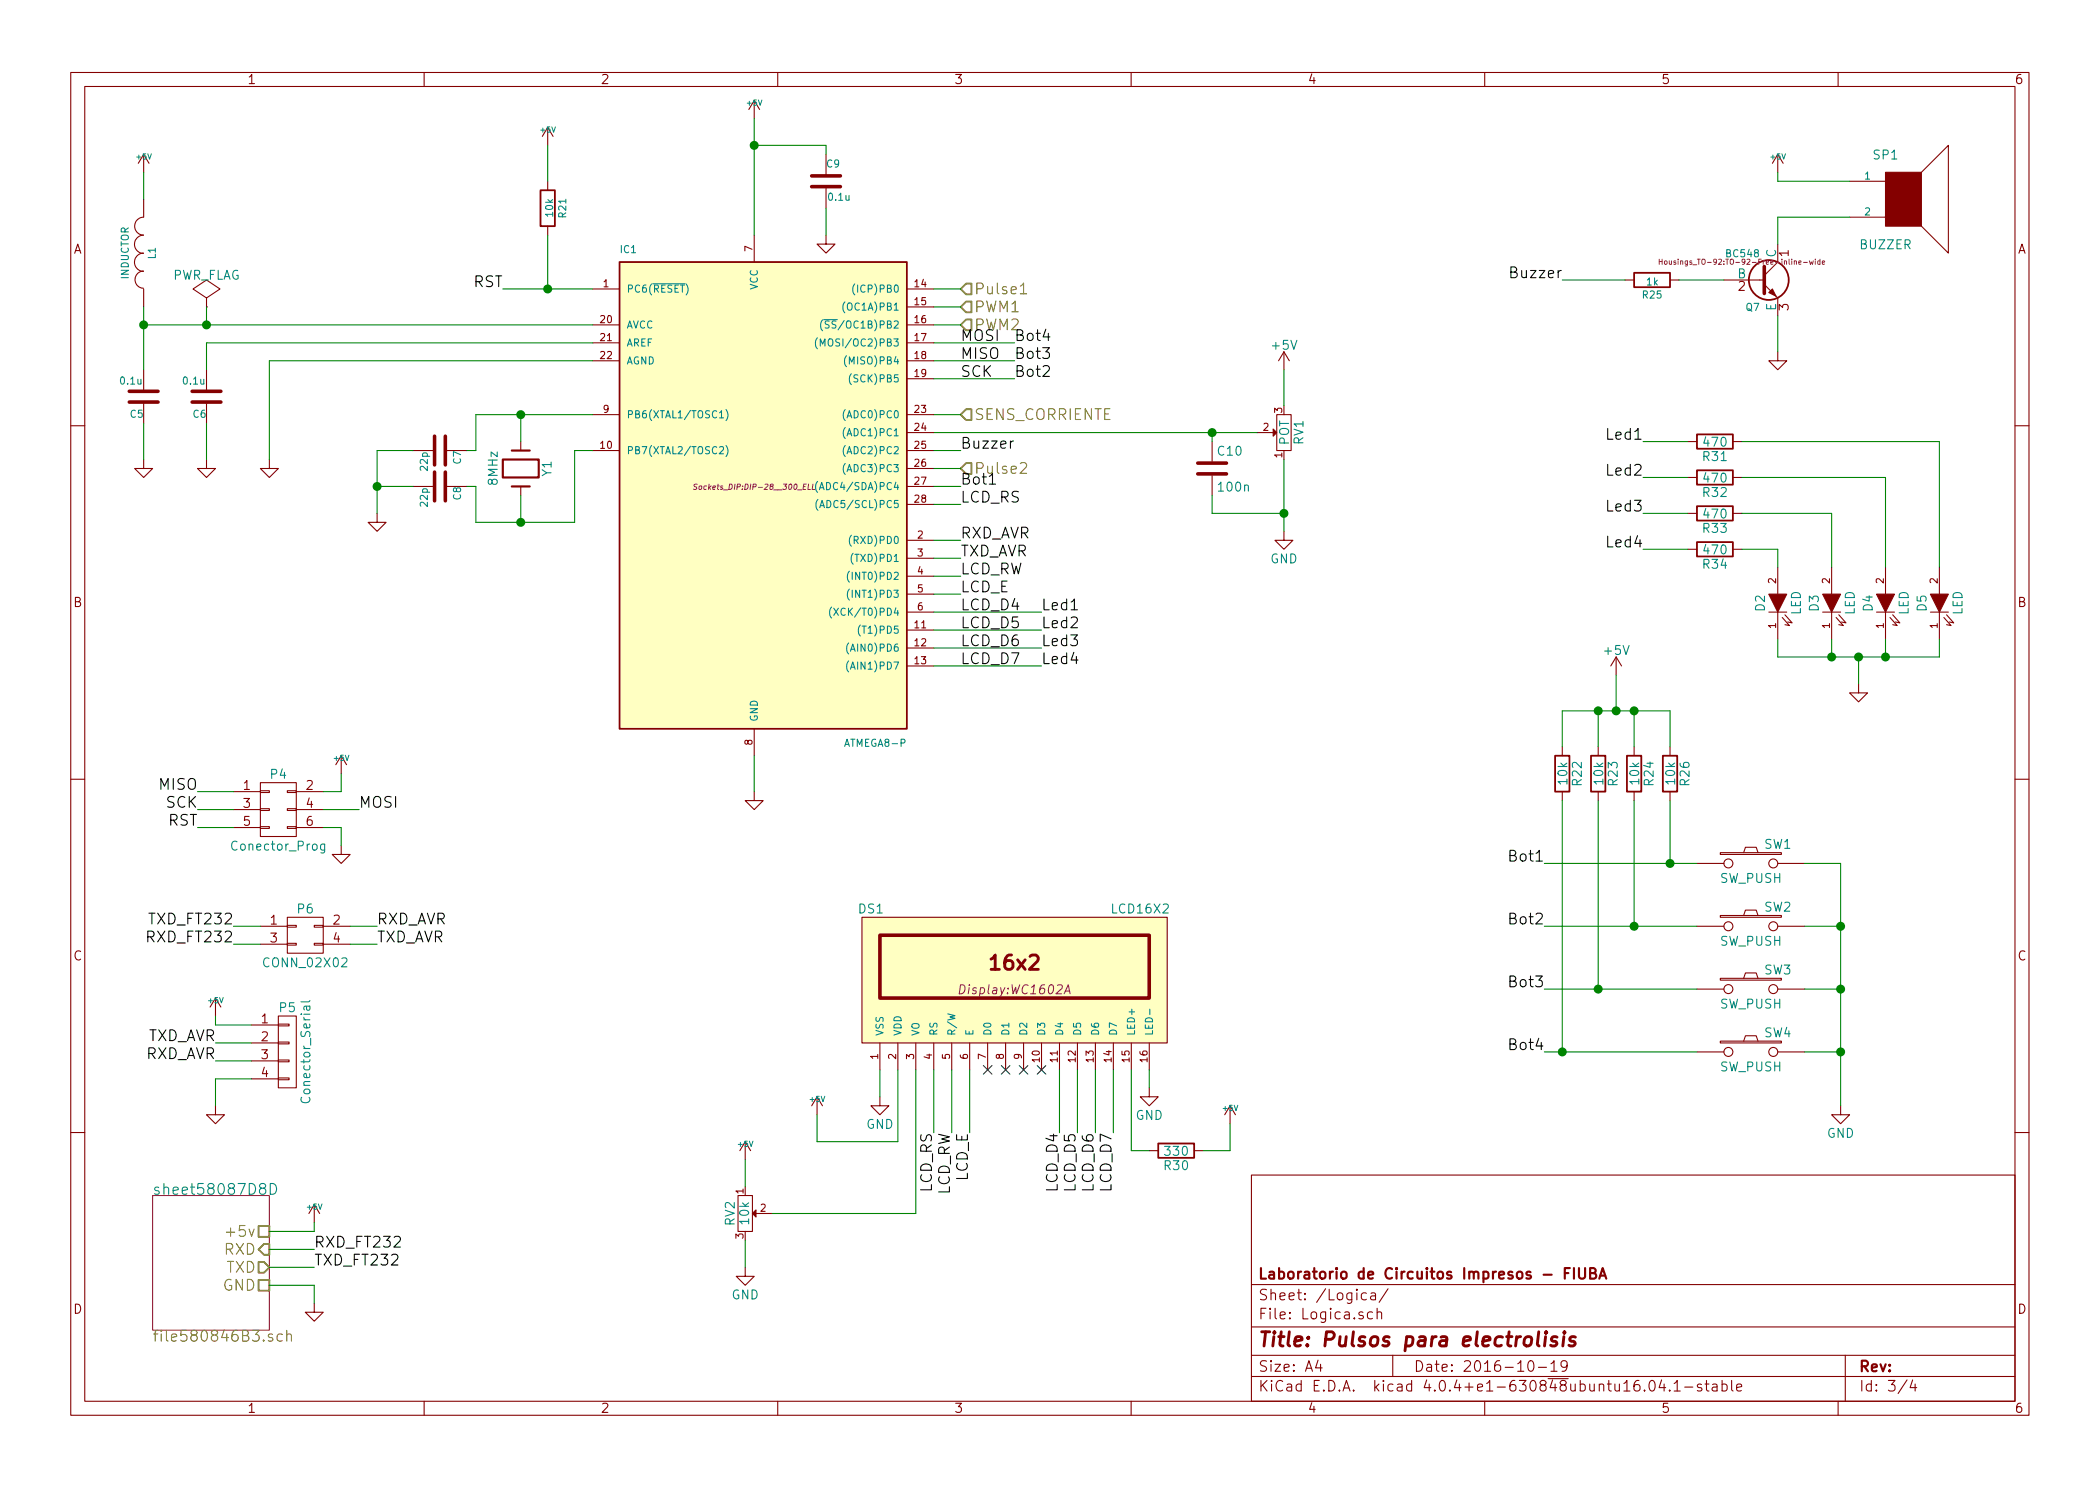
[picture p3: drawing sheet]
<svg xmlns="http://www.w3.org/2000/svg" width="297mm" height="210mm" viewBox="0 0 297 210" stroke-linecap="round" stroke-linejoin="round" font-family="sans-serif">
<g fill="none" stroke="#840000" stroke-width=".15">
<path d="M10 10.3h277v189.9h-277zM12 12.2h273v186.1h-273zM60 10.3v1.9M77.5 18v2.6M77.5 18l-.8 1.3M77.5 18l.7 1.3M106.7 14.2v2.6M106.7 14.2l-.8 1.3M106.7 14.2l.7 1.3M110 10.3v1.9M160 10.3v1.9M210 10.3v1.9"/>
<path d="M260 10.3v1.9M20.3 30.7a1.27 1.27 0 0 0-1.3 1.3 1.27 1.27 0 0 0 1.3 1.3 1.3 1.3 0 0 0-1.3 1.3 1.3 1.3 0 0 0 1.3 1.3M20.3 35.8a1.3 1.3 0 0 0-1.3 1.3 1.3 1.3 0 0 0 1.3 1.3M20.3 38.3a1.22 1.22 0 0 0-1.2 1.3 1.22 1.22 0 0 0 1.2 1.2M20.3 21.8v2.6M20.3 28.2v2.5M20.3 21.8l-.7 1.3M20.3 21.8l.8 1.3M77.5 25.6v1.3M77.5 32v1.3M106.7 33.3v3.8M116.8 33.3v1.2h1.3l-1.3 1.3-1.2-1.3h1.2"/>
<path d="M116.8 21.8v2.8M116.8 26.7v2.8M229.9 39.6h1.2M236.2 39.6h1.3M243.8 39.6h5.8M251.5 21.8l-.8 1.3M251.5 21.8v2.6M251.5 34.5v2.6l-1.9 1.9M251.5 21.8l.7 1.3M261.6 25.6h5.1M261.6 30.7h5.1M271.8 24.4l3.8-3.8v15.2l-3.8-3.8"/>
<path d="M20.3 40.9v2.5M20.3 52.3v2.8M20.3 57.1v2.8M29.2 43.4h.1M29.2 42.2l1.9-1.3-1.9-1.3-1.9 1.3 1.9 1.3v1.2M29.2 52.3v2.8M29.2 57.1v2.8M83.8 40.9h3.8M83.8 58.7h3.8M83.8 46h3.8M83.8 48.5h3.8M83.8 51h3.8"/>
<path d="M128.3 40.9h3.8M128.3 58.7h3.8M128.3 46h3.8M128.3 48.5h3.8M128.3 51h3.8M128.3 43.4h3.8M128.3 53.6h3.8M180.6 58.7h2v5h-2zM181.6 49.8l-.8 1.2M181.6 49.8v2.5M181.6 49.8l.8 1.2M249.6 40.3l1.9 1.9v2.5"/>
<path d="M251.5 49.8v1.2h1.2l-1.2 1.3-1.3-1.3h1.3M10 60.2h2M20.3 65v1.3h1.3l-1.3 1.3-1.3-1.3h1.3M29.2 65v1.3h1.3l-1.3 1.3-1.3-1.3h1.3M38.1 65v1.3h1.3l-1.3 1.3-1.3-1.3h1.3M53.3 72.6v1.3h1.3l-1.3 1.3-1.2-1.3h1.2M58.4 63.7h2.8M58.4 68.8h2.8M63.2 63.7h2.8M63.2 68.8h2.8M73.7 62.5v1.2M73.7 68.8v1.3"/>
<path d="M83.8 63.7h3.8M128.3 61.2h3.8M128.3 76.4h3.8M128.3 79h3.8M128.3 63.7h3.8M128.3 66.3h3.8M128.3 68.8h3.8M128.3 71.4h3.8M171.4 62.5v2.8M171.4 67.3v2.8M177.8 61.2h2.5M181.6 75.2v1.2h1.3l-1.3 1.3-1.3-1.3h1.3"/>
<path d="M181.6 63.7v1.3M238.8 62.5h1.2M238.8 67.6h1.2M238.8 72.6h1.2M238.8 77.7h1.2M245.1 62.5h1.3M245.1 67.6h1.3M245.1 72.6h1.3M245.1 77.7h1.3M285 60.2h2M128.3 81.5h3.8M128.3 84.1h3.8"/>
<path d="M128.3 86.6h3.8M128.3 89.1h3.8M128.3 91.7h3.8M128.3 94.2h3.8M228.6 93l-.8 1.2M228.6 93v2.5M228.6 93l.8 1.2M250.2 86.6h2.5M251.5 80.3v3.8M251.5 86.6v3.8M252.1 87.4l1 1.1-.6-.1M252.5 87l1 1.1-.6-.1"/>
<path d="M257.8 86.6h2.5M259.1 80.3v3.8M259.1 86.6v3.8M259.7 87.4l1 1.1-.6-.1M260.1 87l1 1.1-.6-.1M262.9 96.8v1.2h1.3l-1.3 1.3-1.3-1.3h1.3M265.4 86.6h2.6M266.7 80.3v3.8M266.7 86.6v3.8M267.3 87.4l1.1 1.1-.7-.1M267.7 87l1 1.1-.6-.1M273 86.6h2.6"/>
<path d="M274.3 80.3v3.8M274.3 86.6v3.8M275 87.4l1 1.1-.7-.1M275.3 87l1.1 1.1-.7-.1M10 110.3h2M33 112h3.8M33 114.5h3.8M33 117.1h3.8M36.8 117h1.3v.2h-1.3zM36.8 114.4h1.3v.3h-1.3zM36.8 111.9h1.3v.2h-1.3zM36.8 110.7h5.1v7.7h-5.1z"/>
<path d="M40.6 117h1.3v.2h-1.3zM40.6 114.4h1.3v.3h-1.3zM40.6 111.9h1.3v.2h-1.3zM41.9 112h3.8M41.9 114.5h3.8M41.9 117.1h3.8M48.3 119.6v1.3h1.2l-1.2 1.3-1.3-1.3h1.3M48.3 106.9l-.8 1.3M48.3 106.9v2.6M48.3 106.9l.7 1.3M106.7 112v1.3h1.2l-1.2 1.2-1.3-1.2h1.3M106.7 103.1v3.8"/>
<path d="M221 105.7v1.2M221 112v1.3M226.1 105.7v1.2M226.1 112v1.3M231.1 105.7v1.2M231.1 112v1.3M236.2 105.7v1.2M236.2 112v1.3M285 110.3h2M36.8 131.1h3.8M36.8 133.6h3.8M40.6 133.5h1.3v.2h-1.3z"/>
<path d="M40.6 130.9h1.3v.3h-1.3zM40.6 129.8h5.1v5.1h-5.1zM44.4 133.5h1.3v.2h-1.3zM44.4 130.9h1.3v.3h-1.3zM45.7 131.1h3.8M45.7 133.6h3.8M121.9 129.8h43.2v17.8h-43.2zM240 131.1h3.8M240 122.2h3.8M240 139.9h3.8M243.3 120.6h8.7v.3h-8.7zM243.3 129.5h8.7v.3h-8.7z"/>
<path d="M243.3 138.4h8.7v.3h-8.7zM246.6 120.6l.3-.7h1.5l.3 .7M246.6 129.5l.3-.7h1.5l.3 .7M246.6 138.4l.3-.7h1.5l.3 .7M251.5 131.1h3.8M251.5 122.2h3.8M251.5 139.9h3.8M30.5 156.5v1.2h1.2l-1.2 1.3-1.3-1.3h1.3M30.5 141.2l-.8 1.3M30.5 141.2v2.6M30.5 141.2l.7 1.3M35.6 145h3.8"/>
<path d="M35.6 147.6h3.8M35.6 150.1h3.8M35.6 152.6h3.8M39.4 152.5h1.5v.3h-1.5zM39.4 150h1.5v.2h-1.5zM39.4 147.4h1.5v.3h-1.5zM39.4 144.9h1.5v.3h-1.5zM39.4 143.8h2.5v10.1h-2.5zM115.6 155.2l-.8 1.3M115.6 155.2v2.5M115.6 155.2l.7 1.3M124.5 155.2v1.3h1.2l-1.2 1.2-1.3-1.2h1.3"/>
<path d="M124.5 147.6v3.8M127 147.6v3.8M129.5 147.6v3.8M132.1 147.6v3.8M134.6 147.6v3.8M137.2 147.6v3.8M139.7 147.6v3.8M142.2 147.6v3.8M144.8 147.6v3.8M147.3 147.6v3.8M149.9 147.6v3.8M152.4 147.6v3.8"/>
<path d="M154.9 147.6v3.8M157.5 147.6v3.8M160 147.6v3.8M162.6 153.9v1.3h1.2l-1.2 1.3-1.3-1.3h1.3M162.6 147.6v3.8M174 156.5l-.8 1.2M174 156.5v2.5M174 156.5l.8 1.2M240 148.8h3.8M243.3 147.3h8.7v.3h-8.7zM246.6 147.3l.3-.7h1.5l.3 .7M251.5 148.8h3.8"/>
<path d="M260.3 156.5v1.2h1.3l-1.3 1.3-1.2-1.3h1.2M10 160.2h2M44.4 170.4l-.7 1.3M44.4 170.4v2.6M44.4 170.4l.8 1.3M104.4 169.2h2v5h-2zM105.4 179.3v1.3h1.3l-1.3 1.3-1.3-1.3h1.3M105.4 161.5v2.6M105.4 167.9v1.3M105.4 161.5l-.8 1.3M105.4 161.5l.8 1.3M106.7 171.7h2.5"/>
<path d="M162.6 162.8h1.2M168.9 162.8h1.3M177 166.3h108v32h-108zM285 160.2h2M44.4 184.4v1.3h1.3l-1.3 1.2-1.2-1.2h1.2M60 198.3v1.9M110 198.3v1.9M160 198.3v1.9M177 194.8h108M177 191.8h108M177 187.8h108M177 181.8h108"/>
<path d="M186.4 192.5l-.3 1h.9M186.8 193v1M193.3 183l-.5-.1-.2 .3v.6l.2 .1 .5-.1M193.9 183l.2-.1 .4 .1 .1 .9M194.1 185.7l-.4-.1-.3 .3 .1 .6 .2 .1 .4-.1M194.6 183.3l-.5 .1-.2 .2v.2l.2 .1 .5-.1M194.8 185.7a.38 .38 0 0 1 .6 .1v.8M194.8 185.1v1.5M196.3 182.3l-1.2 2M197 191.8v3M210 198.3v1.9M216.3 192.7a.35 .35 0 0 1 .3-.2 .35 .35 0 0 1 .3 .3 .77 .77 0 0 1-.4 1.2 .9 .9 0 0 1-.2-1.3z"/>
<path d="M217.6 193.5h1.1M219.4 193l.4-.5v1.5M219.4 194h.8M221.7 193.2l-.3 .3h-.3l-.3-.3v-.4l.2-.2 .4-.1 .2 .2a1.19 1.19 0 0 1-.2 1.2l-.4 .1M233.4 195.5a.35 .35 0 0 1 .4-.2 .35 .35 0 0 1 .2 .3 .77 .77 0 0 1-.4 1.2 .9 .9 0 0 1-.2-1.3zM235 195.2l-.3 1.1h.9M235.4 195.8v1M236.2 196.7v.1l-.1-.1h.1v.1M236.8 195.8l.4-.5v1.5M236.8 196.8h.9M238.3 196.3h1.1M240.7 195.9a.37 .37 0 0 0-.6 .1v.1a.54 .54 0 0 0 .6 .3v.1v.2l-.2 .1-.4-.1"/>
<path d="M241.2 195.8h.5M241.4 195.3v1.3l.2 .2h.1M242.2 195.9l.2-.1 .4 .1 .1 .9M242.9 196.2l-.5 .1-.2 .2v.2l.2 .1 .5-.1M243.6 195.9a.48 .48 0 0 1 .6 .1l.1 .1-.1 .6a.48 .48 0 0 1-.6 0M243.6 195.3v1.5M244.9 195.3v1.3l.2 .2M245.6 196.3l.8-.1-.1-.3-.4-.1-.3 .2 .1 .7 .2 .1 .4-.1M260 198.3v1.9M261 191.8v6.5M269.7 195.2l-1.2 2M270.5 195.2l-.3 1.1h.9"/>
<path d="M270.9 195.8v1"/>
<circle cx="244.5" cy="122.2" r=".63"/>
<circle cx="244.5" cy="131.1" r=".63"/>
<circle cx="244.5" cy="139.9" r=".63"/>
<circle cx="250.8" cy="122.2" r=".63"/>
<circle cx="250.8" cy="139.9" r=".63"/>
<circle cx="250.8" cy="131.1" r=".63"/>
<circle cx="244.5" cy="148.8" r=".63"/>
<circle cx="250.8" cy="148.8" r=".63"/>
</g>
<path d="M218.6 189.1l-.1 1.3M218.7 188.4l-.1 .1 .1 .1 .1-.1-.1-.1v.2M220.2 189.2l-.4-.1-.2 .1-.2 .3 .3 .3 .4 .1 .1 .3-.1 .1-.2 .1-.6-.1M221.2 189.1l-.1 1.3M221.3 188.4l-.1 .1 .1 .1 .1-.1-.1-.1v.2M222.8 189.2l-.4-.1-.2 .1-.2 .3 .3 .3 .4 .1 .1 .3-.1 .1-.2 .1-.6-.1" fill="none" stroke="#840000" stroke-width=".41"/>
<path d="M71.1 65h5.1v2.6h-5.1zM72.4 63.7h2.5M72.4 68.8h2.5M222 179.4h-.7v1.5M222.6 179.4v1.5M223.3 179.4v1.2l.3 .3h.3l.3-.3v-1.2M221.3 180.1h.5M224.9 180.1h.7a.35 .35 0 0 0 .1-.4 .35 .35 0 0 0-.3-.3h-.5v1.5h.6a.4 .4 0 0 0 .3-.4 .4 .4 0 0 0-.4-.4M226.2 180.9l.5-1.5 .5 1.5M226.3 180.5h.8" fill="none" stroke="#840000" stroke-width=".3"/>
<path d="M135.9 46l.8-.8h.7v1.5h-.7zM136.7 42.7h.7v1.5h-.7l-.8-.8zM136.7 40.1h.7v1.6h-.7l-.8-.8zM136.7 57.9h.7v1.5h-.7l-.8-.7zM135.9 66.3l.8-.8h.7v1.6h-.7zM36.6 178.6h.7l.8 .7-.8 .8h-.7zM36.6 173.5h1.5v1.5h-1.5zM37.3 176h.8v1.5h-.8l-.7-.7zM36.6 181.1h1.5v1.5h-1.5z" fill="none" stroke="#848400" stroke-width=".25"/>
<g fill="none" stroke="#008400" stroke-width=".15">
<path d="M106.7 16.8v16.5M20.3 24.4v3.8M77.5 20.6v5M77.5 33.3v7.6M106.7 20.6h10.1v1.2M116.8 29.5v3.8M221 39.6h8.9M237.5 39.6h6.3M251.5 24.4v1.2h10.1M261.6 30.7h-10.1v3.8M20.3 46h63.5M20.3 43.4v8.9"/>
<path d="M20.3 59.9v5.1M29.2 43.4v2.6M29.2 59.9v5.1M71.1 40.9h12.7M73.7 58.7v3.8M83.8 48.5h-54.6v3.8M83.8 51h-45.7v14M83.8 58.7h-16.5v5h-1.3M132.1 43.4h3.8M132.1 46h3.8M132.1 48.5h11.4M132.1 51h11.4"/>
<path d="M132.1 58.7h3.8M132.1 40.9h3.8M132.1 53.6h11.4M181.6 52.3v5.1M251.5 44.7v5.1M53.3 68.8h5.1M58.4 63.7h-5.1v8.9M73.7 70.1v3.8M83.8 63.7h-2.5v10.2h-14v-5.1h-1.3M132.1 61.2h45.7M132.1 63.7h3.8M132.1 68.8h3.8"/>
<path d="M132.1 79h3.8M132.1 76.4h3.8M132.1 71.4h3.8M132.1 66.3h3.8M171.4 61.2v1.3M171.4 70.1v2.5h10.2M181.6 65v10.2M232.4 72.6h6.4M232.4 77.7h6.4M232.4 67.6h6.4M232.4 62.5h6.4M246.4 72.6h12.7v7.7"/>
<path d="M246.4 77.7h5.1v2.6M246.4 62.5h27.9v17.8M246.4 67.6h20.3v12.7M132.1 86.6h15.2M132.1 89.1h15.2M132.1 91.7h15.2M132.1 94.2h15.2M132.1 84.1h3.8M132.1 81.5h3.8M228.6 95.5v5.1M251.5 90.4v2.6h22.8v-2.6M259.1 90.4v2.6"/>
<path d="M262.9 93v3.8M266.7 90.4v2.6M27.9 114.5h5.1M27.9 112h5.1M27.9 117.1h5.1M45.7 114.5h5.1M45.7 117.1h2.6v2.5M48.3 109.5v2.5h-2.6M106.7 106.9v5.1M221 105.7v-5.1h15.2v5.1M221 113.3v35.5M226.1 100.6v5.1"/>
<path d="M226.1 113.3v26.6M231.1 100.6v5.1M231.1 113.3v17.8M236.2 113.3v8.9M33 131.1h3.8M33 133.6h3.8M49.5 131.1h3.8M49.5 133.6h3.8M218.4 131.1h21.6M218.4 122.2h21.6M218.4 139.9h21.6M255.3 131.1h5"/>
<path d="M255.3 122.2h5v34.3M255.3 139.9h5M30.5 143.8v1.2h5.1M30.5 147.6h5.1M30.5 150.1h5.1M35.6 152.6h-5.1v3.9M124.5 151.4v3.8M127 151.4v10.1h-11.4v-3.8M129.5 151.4v20.3h-20.3M132.1 151.4v8.9M134.6 151.4v8.9M137.2 151.4v8.9"/>
<path d="M149.9 151.4v8.9M152.4 151.4v8.9M154.9 151.4v8.9M157.5 151.4v8.9M160 151.4v11.4h2.6M162.6 151.4v2.5M174 159v3.8h-3.8M218.4 148.8h21.6M255.3 148.8h5M38.1 179.3h6.3M38.1 176.8h6.3M44.4 173v1.2h-6.3"/>
<path d="M105.4 164.1v3.8M105.4 175.5v3.8M38.1 181.9h6.3v2.5"/>
</g>
<path d="M144.3 40.5l.5-.4v1.5M144.3 41.6h.9M144.3 65.6l.3-.1h.3l.2 .1 .1 .3-.1 .2-.8 .9h.9M38.5 188.8l-.3-.1-.3 .3 .1 .2 .5 .1 .1 .2-.1 .2-.1 .1-.5-.1M39.9 188.8a.48 .48 0 0 0-.6 .1l-.1 .6a.48 .48 0 0 0 .7 .2M40.6 188.9a.38 .38 0 0 1 .6 .1v.8M40.6 188.2v1.6" fill="none" stroke="#848400" stroke-width=".15"/>
<g fill="#840000" stroke="#840000" stroke-width=".15">
<path d="M180.1 60.7l.5 .5-.5 .5z"/>
<path d="M250.2 41.4l.5-.5 .5 1z"/>
<path d="M266.7 24.4h5.1v7.6h-5.1z"/>
<path d="M106.4 171.7l.5-.5v1z"/>
<path d="M250.2 84.1h2.5l-1.2 2.5z"/>
<path d="M257.8 84.1h2.5l-1.2 2.5z"/>
<path d="M265.4 84.1h2.6l-1.3 2.5z"/>
<path d="M273 84.1h2.6l-1.3 2.5z"/>
</g>
<g fill="none" stroke="#840000" stroke-width=".51">
<path d="M114.8 26.4h4.1M114.8 24.9h4.1M249.6 37.7v3.8M18.3 55.4h4.1M18.3 56.9h4.1M27.2 55.4h4M27.2 56.9h4M61.5 61.7v4.1M61.5 66.8v4.1M63 61.7v4.1M63 66.8v4.1M169.4 67.1h4.1"/>
<path d="M169.4 65.5h4.1M124.5 132.3h38.1v8.9h-38.1z"/>
</g>
<g fill="#008400" stroke="#008400" stroke-width=".25">
<circle cx="181.6" cy="72.6" r=".51"/>
<circle cx="171.5" cy="61.2" r=".51"/>
<circle cx="77.5" cy="40.9" r=".51"/>
<circle cx="53.3" cy="68.8" r=".51"/>
<circle cx="73.7" cy="73.9" r=".51"/>
<circle cx="106.7" cy="20.6" r=".51"/>
<circle cx="73.7" cy="58.7" r=".51"/>
<circle cx="20.3" cy="46" r=".51"/>
<circle cx="236.2" cy="122.2" r=".51"/>
<circle cx="231.1" cy="131.1" r=".51"/>
<circle cx="226.1" cy="139.9" r=".51"/>
<circle cx="221" cy="148.8" r=".51"/>
<circle cx="260.3" cy="131.1" r=".51"/>
<circle cx="260.3" cy="139.9" r=".51"/>
<circle cx="260.3" cy="148.8" r=".51"/>
<circle cx="231.1" cy="100.6" r=".51"/>
<circle cx="226.1" cy="100.6" r=".51"/>
<circle cx="228.6" cy="100.6" r=".51"/>
<circle cx="29.2" cy="46" r=".51"/>
<circle cx="266.7" cy="93" r=".51"/>
<circle cx="259.1" cy="93" r=".51"/>
<circle cx="262.9" cy="93" r=".51"/>
</g>
<g fill="#ffffc2" stroke="#ffffc2" stroke-width=".14">
<path d="M87.6 37.1h40.7v66h-40.7z"/>
<path d="M121.9 129.8h43.2v17.8h-43.2z"/>
</g>
<g fill="none" stroke="#840000" stroke-width=".25">
<path d="M76.5 26.9h2v5.1h-2zM87.6 37.1h40.7v66h-40.7zM231.1 38.6h5.1v2h-5.1zM240 61.5h5.1v2h-5.1zM240 66.5h5.1v2.1h-5.1zM240 71.6h5.1v2.1h-5.1zM240 76.7h5.1v2h-5.1zM220 106.9h2v5.1h-2zM225 106.9h2.1v5.1h-2.1zM230.1 106.9h2.1v5.1h-2.1zM235.2 106.9h2v5.1h-2zM163.8 161.8h5.1v2h-5.1z"/>
<circle cx="250.2" cy="39.6" r="2.82"/>
</g>
<g fill="none" stroke="#008484" stroke-width=".15">
<path d="M92.3 40.2h4.6M101.8 59.1h.5M102.7 58a1.2 1.2 0 0 1 0 1.5M115.6 47.8a1.2 1.2 0 0 0 0 1.5M116 49v-1.1l.4 .8 .3-.8v1.1M116.4 45.3a1.2 1.2 0 0 0 0 1.5M116.5 45.2h1.9M117.3 45.5l-.4-.1-.2 .2 .1 .2 .4 .2v.3l-.1 .1h-.4M119.5 42.7a1.2 1.2 0 0 0 0 1.6M119.6 58a1.2 1.2 0 0 0 0 1.5M119.7 50.3a1.2 1.2 0 0 0 0 1.6M120.4 52.9a1.2 1.2 0 0 0 0 1.5"/>
<path d="M120.9 40.2a1.2 1.2 0 0 0 0 1.5M101.8 63.3l.4-.1 .1 .1v.2l-.6 .7h.6M102.7 63a1.2 1.2 0 0 1 0 1.6M115.6 68.1a1.2 1.2 0 0 0 0 1.6M115.7 70.7a1.2 1.2 0 0 0 0 1.5M115.9 69.3l.3-1 .4 1M116 71.8l.3-1 .3 1M116.1 71.5h.4M119.6 60.5a1.2 1.2 0 0 0 0 1.5M119.6 63a1.2 1.2 0 0 0 0 1.6M119.6 65.6a1.2 1.2 0 0 0 0 1.5M120.4 75.7a1.2 1.2 0 0 0 0 1.6"/>
<path d="M117.6 85.9a1.2 1.2 0 0 0 0 1.5M117.9 86l.7 1.1M118.6 86l-.7 1.1M120 91a1.2 1.2 0 0 0 0 1.5M120 93.5a1.2 1.2 0 0 0 0 1.6M120.1 80.8a1.2 1.2 0 0 0 0 1.6M120.1 83.4a1.2 1.2 0 0 0 0 1.5M121.7 88.4a1.2 1.2 0 0 0 0 1.6M45.9 119.4v1.2l-.2 .1-.3-.1M45.9 119.5l-.3-.1-.3 .3 .1 .5 .2 .1 .3-.1M43.3 142.4l.1 .4a.25 .25 0 0 0 .2 .2 .25 .25 0 0 0 .2-.2v-.4M43.8 142.4h-.7l-.1 .1 .1 .4"/>
<path d="M43.8 141.6l-.2 .2h-1M162.6 142.8v.8M37 168.1l-.3-.3 .1-.2a.48 .48 0 0 1 .7 0l.1 .2-.3 .3a.47 .47 0 0 0-.6 .3v.3a.48 .48 0 0 0 .4 .3 .48 .48 0 0 0 .5-.3v-.3l-.3-.3M38.2 167.5a.77 .77 0 0 1 .9 .7 .77 .77 0 0 1-.9 .8z"/>
</g>
<g fill="none" stroke="#840084" stroke-width=".14">
<path d="M234.7 36.7v.7M234.7 37h.4M235.1 36.7v.7M235.5 37l.2-.1 .1 .2v.2l-.1 .1-.2-.1zM236.1 36.9v.5l.3-.1M255.1 37.1h.6M255.9 36.9l.2 .5 .1-.3 .2 .3 .1-.5M256.8 36.7h.1M256.8 36.9v.5M257.4 37l-.2-.1-.1 .2v.3h.3M257.4 36.7v.7M257.8 37.2l.3-.1-.1-.2-.2 .1v.3l.1 .1h.2"/>
<path d="M98.6 68.5h-.4v.3l.3 .1 .1 .2-.2 .2-.3-.1M114.4 68.5l-.1 .8h.3M115 68.5l-.1 .8h.3"/>
</g>
<path d="M139.9 68.5h.9M143.4 62.4l-.3 .1-.2 .2M151.5 86.3h.9" fill="none" stroke="#000" stroke-width=".15"/>
<path d="M150.5 140.6l.6-1.3 .3 1.3M150.7 140.2h.6M21.6 169.2h16.5v19h-16.5z" fill="none" stroke="#840084" stroke-width=".15"/>
<path d="M139.1 150.8l1.2 1.2M140.3 150.8l-1.2 1.2M141.6 150.8l1.2 1.2M142.8 150.8l-1.2 1.2M144.2 150.8l1.2 1.2M145.4 150.8l-1.2 1.2M146.7 150.8l1.2 1.2M147.9 150.8l-1.2 1.2" fill="none" stroke="#000084" stroke-width=".15"/>
<g font-size="2.8" fill="#840000">
<text x="140.4" y="137.3">16x2</text>
<text x="178" y="190.5">Title: Pulsos para electrolisis</text>
</g>
<g font-size="2.1">
<text x="66.9" y="40.6">RST</text>
<text x="214" y="39.4">Buzzer</text>
<text x="135.9" y="53.3">SCK</text>
<text x="135.9" y="50.8">MISO</text>
<text x="135.9" y="48.3">MOSI</text>
<text x="143.5" y="50.8">Bot3</text>
<text x="143.5" y="53.3">Bot2</text>
<text x="143.5" y="48.3">Bot4</text>
<text x="135.9" y="63.5">Buzzer</text>
<text x="227.5" y="62.2">Led1</text>
<text x="135.9" y="71.1">LCD_RS</text>
<text x="135.9" y="68.6">Bot1</text>
<text x="227.5" y="67.3">Led2</text>
<text x="135.9" y="76.2">RXD_AVR</text>
<text x="227.5" y="72.4">Led3</text>
<text x="227.5" y="77.5">Led4</text>
<text x="135.9" y="78.7">TXD_AVR</text>
<text x="135.9" y="83.8">LCD_E</text>
<text x="135.9" y="81.3">LCD_RW</text>
<text x="135.9" y="88.9">LCD_D5</text>
<text x="135.9" y="86.4">LCD_D4</text>
<text x="147.3" y="86.4">Led1</text>
<text x="147.3" y="88.9">Led2</text>
<text x="135.9" y="91.4">LCD_D6</text>
<text x="135.9" y="94">LCD_D7</text>
<text x="147.3" y="91.4">Led3</text>
<text x="147.3" y="94">Led4</text>
<text x="22.5" y="111.8">MISO</text>
<text x="23.5" y="114.3">SCK</text>
<text x="23.7" y="116.8">RST</text>
<text x="50.8" y="114.3">MOSI</text>
<text x="213.7" y="121.9">Bot1</text>
<text x="21.5" y="130.8">TXD_FT232</text>
<text x="53.3" y="130.8">RXD_AVR</text>
<text x="213.7" y="130.8">Bot2</text>
<text x="21.2" y="133.3">RXD_FT232</text>
<text x="53.3" y="133.3">TXD_AVR</text>
<text x="213.7" y="139.7">Bot3</text>
<text x="20.3" y="149.9">RXD_AVR</text>
<text x="20.6" y="147.3">TXD_AVR</text>
<text x="213.7" y="148.6">Bot4</text>
<text x="136.9" y="167.2" transform="rotate(-90 136.9 167.2)">LCD_E</text>
<text x="131.8" y="168.8" transform="rotate(-90 131.8 168.8)">LCD_RS</text>
<text x="134.4" y="169.3" transform="rotate(-90 134.4 169.3)">LCD_RW</text>
<text x="149.6" y="168.5" transform="rotate(-90 149.6 168.5)">LCD_D4</text>
<text x="152.1" y="168.5" transform="rotate(-90 152.1 168.5)">LCD_D5</text>
<text x="154.7" y="168.5" transform="rotate(-90 154.7 168.5)">LCD_D6</text>
<text x="157.2" y="168.5" transform="rotate(-90 157.2 168.5)">LCD_D7</text>
<text x="44.4" y="176.5">RXD_FT232</text>
<text x="44.4" y="179.1">TXD_FT232</text>
</g>
<g font-size="2.1" fill="#848400">
<text x="137.8" y="41.7">Pulse1</text>
<text x="137.8" y="44.2">PWM1</text>
<text x="137.8" y="46.7">PWM2</text>
<text x="137.8" y="59.4">SENS_CORRIENTE</text>
<text x="137.8" y="67.1">Pulse2</text>
<text x="31.7" y="177.5">RXD</text>
<text x="32.6" y="175">+5v</text>
<text x="31.4" y="182.6">GND</text>
<text x="31.9" y="180.1">TXD</text>
<text x="21.6" y="189.8">file580846B3.sch</text>
</g>
<text font-size="2.1" fill="#008484" x="21.6" y="169.1">sheet58087D8D</text>
<g font-size="2.1" fill="#840000">
<text x="178" y="184">Sheet: /Logica/</text>
<text x="178" y="181">Laboratorio de Circuitos Impresos - FIUBA</text>
<text x="178" y="186.7">File: Logica.sch</text>
<text x="178" y="196.9">KiCad E.D.A. kicad 4.0.4+e1-630848ubuntu16.04.1-stable</text>
<text x="178" y="194.1">Size: A4</text>
<text x="200" y="194.1">Date: 2016-10-19</text>
<text x="263" y="194.1">Rev:</text>
<text x="263" y="196.9">Id: 3/4</text>
</g>
<g font-size="1.8" fill="#840000">
<text x="35" y="11.9">1</text>
<text x="85" y="11.9">2</text>
<text x="135" y="11.9">3</text>
<text x="185" y="11.9">4</text>
<text x="235" y="11.9">5</text>
<text x="285" y="11.9">6</text>
<text x="10.4" y="35.9">A</text>
<text x="285.4" y="35.9">A</text>
<text x="245.9" y="41.1">2</text>
<text x="253" y="43.9" transform="rotate(-90 253 43.9)">3</text>
<text x="10.4" y="85.9">B</text>
<text x="285.4" y="85.9">B</text>
<text x="34.4" y="111.8">1</text>
<text x="43.3" y="111.8">2</text>
<text x="34.4" y="114.3">3</text>
<text x="34.4" y="116.8">5</text>
<text x="43.3" y="114.3">4</text>
<text x="43.3" y="116.8">6</text>
<text x="38.3" y="130.8">1</text>
<text x="47.1" y="130.8">2</text>
<text x="10.4" y="135.9">C</text>
<text x="38.3" y="133.3">3</text>
<text x="47.1" y="133.3">4</text>
<text x="285.4" y="135.9">C</text>
<text x="37" y="144.8">1</text>
<text x="37" y="147.3">2</text>
<text x="37" y="149.9">3</text>
<text x="37" y="152.4">4</text>
<text x="10.4" y="185.9">D</text>
<text x="285.4" y="185.9">D</text>
<text x="35" y="199.9">1</text>
<text x="85" y="199.9">2</text>
<text x="135" y="199.9">3</text>
<text x="185" y="199.9">4</text>
<text x="235" y="199.9">5</text>
<text x="285" y="199.9">6</text>
</g>
<g font-size="1.8" fill="#008484">
<text x="265" y="22.5">SP1</text>
<text x="263.1" y="35.2">BUZZER</text>
<text x="24.3" y="39.6">PWR_FLAG</text>
<text x="245.7" y="39.4">B</text>
<text x="251.2" y="36.4" transform="rotate(-90 251.2 36.4)">C</text>
<text x="251.2" y="44" transform="rotate(-90 251.2 44)">E</text>
<text x="180" y="49.5">+5V</text>
<text x="172.3" y="64.5">C10</text>
<text x="182.3" y="63" transform="rotate(-90 182.3 63)">POT</text>
<text x="184.4" y="62.9" transform="rotate(-90 184.4 62.9)">RV1</text>
<text x="240.9" y="65.2">R31</text>
<text x="241.1" y="63.2">470</text>
<text x="70.4" y="68.6" transform="rotate(-90 70.4 68.6)">8MHz</text>
<text x="78" y="67.4" transform="rotate(-90 78 67.4)">Y1</text>
<text x="172.5" y="69.5">100n</text>
<text x="240.9" y="70.3">R32</text>
<text x="241.1" y="68.3">470</text>
<text x="240.9" y="75.4">R33</text>
<text x="241.1" y="73.3">470</text>
<text x="179.7" y="79.7">GND</text>
<text x="240.9" y="80.5">R34</text>
<text x="241.1" y="78.4">470</text>
<text x="249.6" y="86.5" transform="rotate(-90 249.6 86.5)">D2</text>
<text x="254.7" y="87.1" transform="rotate(-90 254.7 87.1)">LED</text>
<text x="257.3" y="86.5" transform="rotate(-90 257.3 86.5)">D3</text>
<text x="262.3" y="87.1" transform="rotate(-90 262.3 87.1)">LED</text>
<text x="264.9" y="86.5" transform="rotate(-90 264.9 86.5)">D4</text>
<text x="270" y="87.1" transform="rotate(-90 270 87.1)">LED</text>
<text x="272.5" y="86.5" transform="rotate(-90 272.5 86.5)">D5</text>
<text x="277.6" y="87.1" transform="rotate(-90 277.6 87.1)">LED</text>
<text x="227" y="92.7">+5V</text>
<text x="38.3" y="110.2">P4</text>
<text x="221.7" y="110.9" transform="rotate(-90 221.7 110.9)">10k</text>
<text x="223.7" y="111.1" transform="rotate(-90 223.7 111.1)">R22</text>
<text x="226.8" y="110.9" transform="rotate(-90 226.8 110.9)">10k</text>
<text x="228.8" y="111.1" transform="rotate(-90 228.8 111.1)">R23</text>
<text x="231.9" y="110.9" transform="rotate(-90 231.9 110.9)">10k</text>
<text x="233.9" y="111.1" transform="rotate(-90 233.9 111.1)">R24</text>
<text x="236.9" y="110.9" transform="rotate(-90 236.9 110.9)">10k</text>
<text x="239" y="111.1" transform="rotate(-90 239 111.1)">R26</text>
<text x="33" y="120.3">Conector_Prog</text>
<text x="243.3" y="124.9">SW_PUSH</text>
<text x="249.6" y="120.1">SW1</text>
<text x="42.1" y="129.2">P6</text>
<text x="121.5" y="129.2">DS1</text>
<text x="157.4" y="129.2">LCD16X2</text>
<text x="249.6" y="129">SW2</text>
<text x="37.5" y="136.8">CONN_02X02</text>
<text x="243.3" y="133.8">SW_PUSH</text>
<text x="249.6" y="137.9">SW3</text>
<text x="39.6" y="143.2">P5</text>
<text x="243.3" y="142.7">SW_PUSH</text>
<text x="249.6" y="146.8">SW4</text>
<text x="43.9" y="155.6" transform="rotate(-90 43.9 155.6)">Conector_Serial</text>
<text x="243.3" y="151.6">SW_PUSH</text>
<text x="122.5" y="159.7">GND</text>
<text x="160.6" y="158.4">GND</text>
<text x="258.4" y="161">GND</text>
<text x="164.7" y="165.6">R30</text>
<text x="164.9" y="163.5">330</text>
<text x="103.9" y="173.4" transform="rotate(-90 103.9 173.4)">RV2</text>
<text x="105.9" y="173.2" transform="rotate(-90 105.9 173.2)">10k</text>
<text x="103.5" y="183.8">GND</text>
</g>
<g font-size="1.8" fill="#840084">
<text x="253" y="36.3" transform="rotate(-90 253 36.3)">1</text>
<text x="136" y="140.7">Display:WC1602A</text>
</g>
<g font-size="1.4" fill="#008484">
<text x="116.9" y="23.7">C9</text>
<text x="117.2" y="28.4">0.1u</text>
<text x="263.8" y="25.4">1</text>
<text x="78.2" y="30.6" transform="rotate(-90 78.2 30.6)">10k</text>
<text x="80.1" y="30.8" transform="rotate(-90 80.1 30.8)">R21</text>
<text x="87.8" y="35.8">IC1</text>
<text x="263.8" y="30.5">2</text>
<text x="18.2" y="39.5" transform="rotate(-90 18.2 39.5)">INDUCTOR</text>
<text x="22" y="36.6" transform="rotate(-90 22 36.6)">L1</text>
<text x="88.6" y="41.4">PC6(RESET)</text>
<text x="107.2" y="41.1" transform="rotate(-90 107.2 41.1)">VCC</text>
<text x="121.2" y="41.4">(ICP)PB0</text>
<text x="232.9" y="40.4">1k</text>
<text x="88.6" y="46.5">AVCC</text>
<text x="117.3" y="46.5">(SS/OC1B)PB2</text>
<text x="119.6" y="43.9">(OC1A)PB1</text>
<text x="232.4" y="42.2">R25</text>
<text x="247" y="44">Q7</text>
<text x="88.6" y="49">AREF</text>
<text x="88.6" y="51.6">AGND</text>
<text x="116.6" y="49">(MOSI/OC2)PB3</text>
<text x="119.9" y="51.6">(MISO)PB4</text>
<text x="17.1" y="54.4">0.1u</text>
<text x="18.4" y="59.1">C5</text>
<text x="26" y="54.4">0.1u</text>
<text x="27.3" y="59.1">C6</text>
<text x="88.6" y="59.2">PB6(XTAL1/TOSC1)</text>
<text x="119.7" y="59.2">(ADC0)PC0</text>
<text x="120.6" y="54.1">(SCK)PB5</text>
<text x="65.2" y="65.6" transform="rotate(-90 65.2 65.6)">C7</text>
<text x="88.6" y="64.3">PB7(XTAL2/TOSC2)</text>
<text x="119.7" y="61.7">(ADC1)PC1</text>
<text x="119.7" y="64.3">(ADC2)PC2</text>
<text x="60.5" y="71.6" transform="rotate(-90 60.5 71.6)">22p</text>
<text x="60.5" y="66.5" transform="rotate(-90 60.5 66.5)">22p</text>
<text x="65.2" y="70.7" transform="rotate(-90 65.2 70.7)">C8</text>
<text x="116.3" y="69.3">(ADC4/SDA)PC4</text>
<text x="116.5" y="71.9">(ADC5/SCL)PC5</text>
<text x="119.7" y="66.8">(ADC3)PC3</text>
<text x="120.6" y="77">(RXD)PD0</text>
<text x="120.5" y="82">(INT0)PD2</text>
<text x="120.7" y="79.5">(TXD)PD1</text>
<text x="118.5" y="87.1">(XCK/T0)PD4</text>
<text x="120.5" y="84.6">(INT1)PD3</text>
<text x="121.9" y="89.7">(T1)PD5</text>
<text x="120.3" y="92.2">(AIN0)PD6</text>
<text x="120.3" y="94.7">(AIN1)PD7</text>
<text x="107.2" y="102.1" transform="rotate(-90 107.2 102.1)">GND</text>
<text x="119.6" y="105.7">ATMEGA8-P</text>
<text x="125" y="146.6" transform="rotate(-90 125 146.6)">VSS</text>
<text x="127.5" y="146.6" transform="rotate(-90 127.5 146.6)">VDD</text>
<text x="130" y="146.6" transform="rotate(-90 130 146.6)">VO</text>
<text x="132.6" y="146.6" transform="rotate(-90 132.6 146.6)">RS</text>
<text x="135.1" y="146.6" transform="rotate(-90 135.1 146.6)">R/W</text>
<text x="137.7" y="146.6" transform="rotate(-90 137.7 146.6)">E</text>
<text x="140.2" y="146.6" transform="rotate(-90 140.2 146.6)">D0</text>
<text x="142.7" y="146.6" transform="rotate(-90 142.7 146.6)">D1</text>
<text x="145.3" y="146.6" transform="rotate(-90 145.3 146.6)">D2</text>
<text x="147.8" y="146.6" transform="rotate(-90 147.8 146.6)">D3</text>
<text x="150.4" y="146.6" transform="rotate(-90 150.4 146.6)">D4</text>
<text x="152.9" y="146.6" transform="rotate(-90 152.9 146.6)">D5</text>
<text x="155.4" y="146.6" transform="rotate(-90 155.4 146.6)">D6</text>
<text x="158" y="146.6" transform="rotate(-90 158 146.6)">D7</text>
<text x="160.5" y="146.6" transform="rotate(-90 160.5 146.6)">LED+</text>
<text x="163.1" y="146.6" transform="rotate(-90 163.1 146.6)">LED-</text>
</g>
<g font-size="1.4" fill="#840000">
<text x="106.4" y="35.6" transform="rotate(-90 106.4 35.6)">7</text>
<text x="85.3" y="40.6">1</text>
<text x="129.4" y="40.6">14</text>
<text x="84.9" y="45.7">20</text>
<text x="129.4" y="43.2">15</text>
<text x="129.4" y="45.7">16</text>
<text x="84.9" y="48.3">21</text>
<text x="84.9" y="50.8">22</text>
<text x="129.4" y="48.3">17</text>
<text x="129.4" y="50.8">18</text>
<text x="129.4" y="53.3">19</text>
<text x="85.3" y="58.4">9</text>
<text x="129.4" y="58.4">23</text>
<text x="181.4" y="58.4" transform="rotate(-90 181.4 58.4)">3</text>
<text x="84.9" y="63.5">10</text>
<text x="129.4" y="61">24</text>
<text x="129.4" y="63.5">25</text>
<text x="178.7" y="61">2</text>
<text x="181.4" y="64.8" transform="rotate(-90 181.4 64.8)">1</text>
<text x="129.4" y="66">26</text>
<text x="129.4" y="68.6">27</text>
<text x="129.4" y="71.1">28</text>
<text x="129.8" y="76.2">2</text>
<text x="129.8" y="78.7">3</text>
<text x="129.8" y="81.3">4</text>
<text x="129.8" y="83.8">5</text>
<text x="251.2" y="82.5" transform="rotate(-90 251.2 82.5)">2</text>
<text x="258.8" y="82.5" transform="rotate(-90 258.8 82.5)">2</text>
<text x="266.4" y="82.5" transform="rotate(-90 266.4 82.5)">2</text>
<text x="274.1" y="82.5" transform="rotate(-90 274.1 82.5)">2</text>
<text x="129.4" y="88.9">11</text>
<text x="129.8" y="86.4">6</text>
<text x="251.2" y="88.9" transform="rotate(-90 251.2 88.9)">1</text>
<text x="258.8" y="88.9" transform="rotate(-90 258.8 88.9)">1</text>
<text x="266.4" y="88.9" transform="rotate(-90 266.4 88.9)">1</text>
<text x="274.1" y="88.9" transform="rotate(-90 274.1 88.9)">1</text>
<text x="129.4" y="91.4">12</text>
<text x="129.4" y="94">13</text>
<text x="106.4" y="105.4" transform="rotate(-90 106.4 105.4)">8</text>
<text x="124.2" y="149.9" transform="rotate(-90 124.2 149.9)">1</text>
<text x="126.7" y="149.9" transform="rotate(-90 126.7 149.9)">2</text>
<text x="129.3" y="149.9" transform="rotate(-90 129.3 149.9)">3</text>
<text x="131.8" y="149.9" transform="rotate(-90 131.8 149.9)">4</text>
<text x="134.4" y="149.9" transform="rotate(-90 134.4 149.9)">5</text>
<text x="136.9" y="149.9" transform="rotate(-90 136.9 149.9)">6</text>
<text x="139.4" y="149.9" transform="rotate(-90 139.4 149.9)">7</text>
<text x="142" y="149.9" transform="rotate(-90 142 149.9)">8</text>
<text x="144.5" y="149.9" transform="rotate(-90 144.5 149.9)">9</text>
<text x="147.1" y="150.3" transform="rotate(-90 147.1 150.3)">10</text>
<text x="149.6" y="150.3" transform="rotate(-90 149.6 150.3)">11</text>
<text x="152.1" y="150.3" transform="rotate(-90 152.1 150.3)">12</text>
<text x="154.7" y="150.3" transform="rotate(-90 154.7 150.3)">13</text>
<text x="157.2" y="150.3" transform="rotate(-90 157.2 150.3)">14</text>
<text x="159.8" y="150.3" transform="rotate(-90 159.8 150.3)">15</text>
<text x="162.3" y="150.3" transform="rotate(-90 162.3 150.3)">16</text>
<text x="105.2" y="168.9" transform="rotate(-90 105.2 168.9)">1</text>
<text x="107.6" y="171.4">2</text>
<text x="105.2" y="175.3" transform="rotate(-90 105.2 175.3)">3</text>
</g>
<text font-size="1.4" fill="#840084" x="244.3" y="36.4">BC548</text>
<g font-size="1.1" fill="#008484">
<text x="105.7" y="14.9">+5V</text>
<text x="19.4" y="22.5">+5V</text>
<text x="76.5" y="18.7">+5V</text>
<text x="250.5" y="22.5">+5V</text>
<text x="47.3" y="107.6">+5V</text>
<text x="29.5" y="141.9">+5V</text>
<text x="114.6" y="155.9">+5V</text>
<text x="173" y="157.2">+5V</text>
<text x="104.4" y="162.2">+5V</text>
<text x="43.5" y="171.1">+5V</text>
</g>
<text font-size="1.1" fill="#840084" x="98.9" y="69.3">Sockets_DIP:DIP-28__300_ELL</text>
<text font-size="1" fill="#840084" x="236.6" y="37.4">Housings_TO-92:TO-92-Free-inline-wide</text>
</svg>
